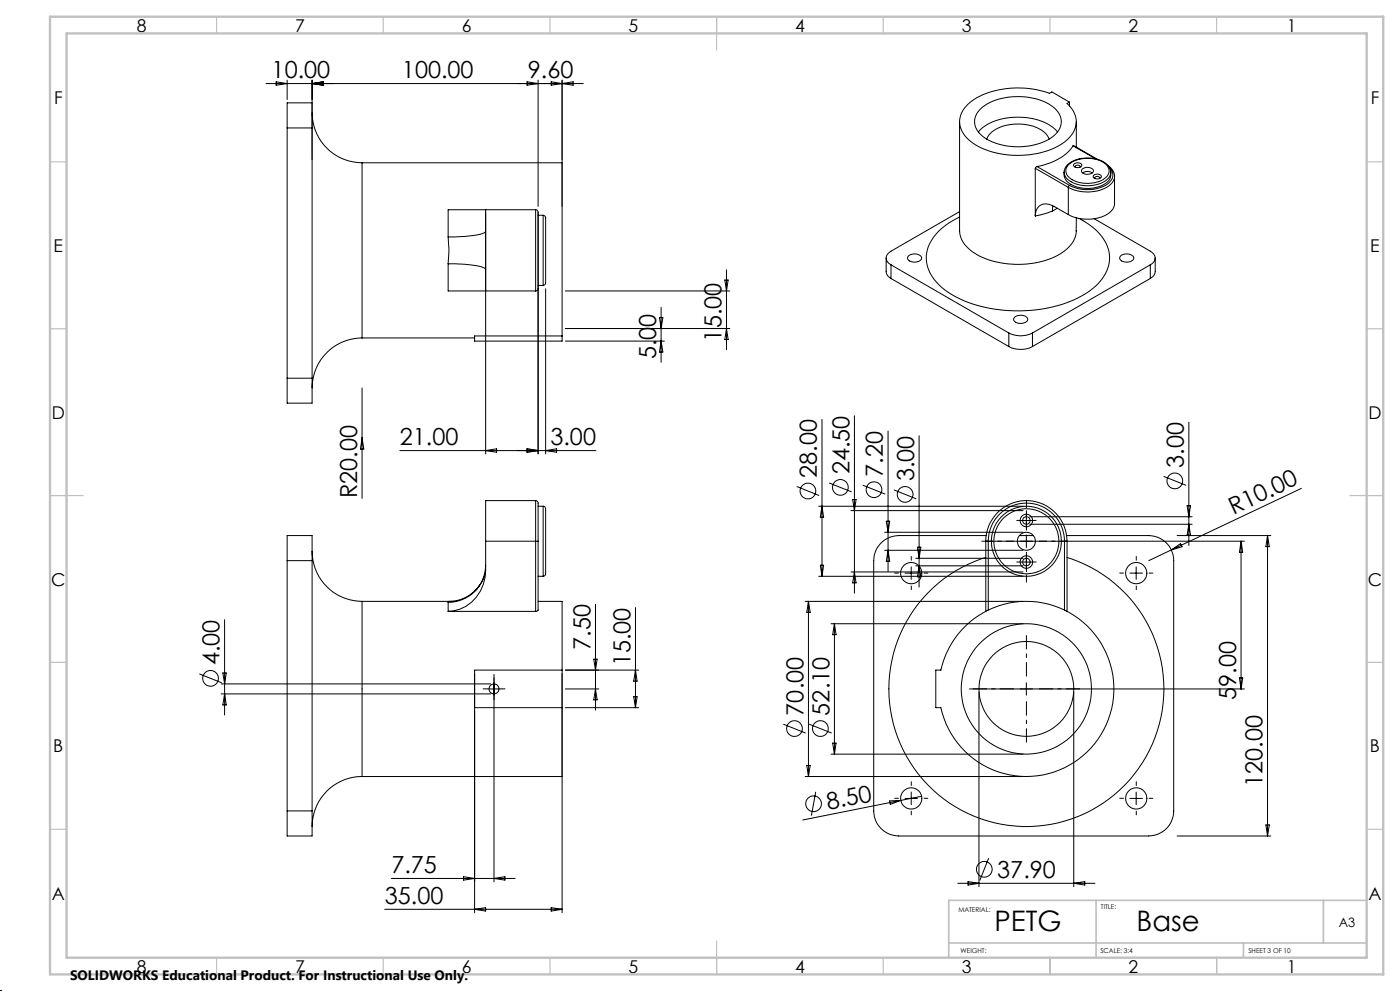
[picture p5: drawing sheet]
<svg xmlns="http://www.w3.org/2000/svg" width="420mm" height="297mm" viewBox="0 0 420 297" stroke-linecap="round" stroke-linejoin="round" font-family="sans-serif">
<g fill="none" stroke="#000" stroke-width=".3">
<path d="M79.8 25h95.2M82.8 24.5l3.3 .5-3.3 .5zM86.1 30.8h7.5v7.5h-7.5zM86.1 24v5.8M86.1 38.3v75M93.6 33.8a15.1 15.1 0 0 0 15 15M93.6 24v89.3M93.6 25l3.3-.5v1zM158.1 24.5l3.3 .5-3.3 .5zM161.4 24v37.8M165.3 24.5l3.3 .5-3.3 .5zM168.6 24v37.8"/>
<path d="M168.6 25l3.3-.5v1zM287.9 36.5v32.6M290.3 31.3a22.6 22.6 0 0 1 16.1-4.9 25.8 25.8 0 0 1 8.4 1.6l.8-.5 5.3 3.1-.8 .4a6.8 6.8 0 0 1-.2 11.1 25.4 25.4 0 0 1-20.8 3.8 15.3 15.3 0 0 1-10.4-6.4 6.5 6.5 0 0 1 1.6-8.2zM293.5 39.5a15.9 15.9 0 0 1 13.3-4.3 14.4 14.4 0 0 1 10.5 4.3M294.4 32.5a19.1 19.1 0 0 1 16.2-2.9 10.4 10.4 0 0 1 7.6 5.5 5.5 5.5 0 0 1-3 6.3 19.6 19.6 0 0 1-20.3-.5 5.1 5.1 0 0 1-.5-8.4zM320.9 30.6v1.1M322.9 36.5v7.6M108.6 48.8h60v51.9M108.6 48.8v52.5M296.1 41.7a7.9 7.9 0 0 1 6.8-4.3 12.5 12.5 0 0 1 11.1 2.9l.7 1.4M310.6 50.4v14.3M310.6 50.4l9.9 5.8"/>
<path d="M311.1 49.9l-.5 .5M311.1 49.9l9.8 5.7M319.2 51.6a4.8 4.8 0 0 0 4.5 3.8 9.6 9.6 0 0 0 9-2.2l.5-1.6a3.7 3.7 0 0 1-2.7 4 10.4 10.4 0 0 1-10.5-1.3l-.7-1.2zM319.3 51.6a4.7 4.7 0 0 1 4.2-3.9 9.3 9.3 0 0 1 9.1 2.1l.6 1.8M320.5 49.4a9.2 9.2 0 0 1 11.7 .3 2.67 2.67 0 0 1-1.2 4.1 9.5 9.5 0 0 1-10.6-.9 2.46 2.46 0 0 1 .1-3.5zM320.5 56.2v8.1M320.9 55.6l-.4 .6M321.9 43.7a16.2 16.2 0 0 1-10.8 6.2M321.9 43.7l.2-.1 7.1 4.2M321.9 43.7l6.8 3.9M322.2 49.2a1.41 1.41 0 0 1 2.3 .4 1.39 1.39 0 0 1-2.4-.2zM322.7 50.1a.67 .67 0 0 1 .6-.6 .67 .67 0 0 1 .7 .6"/>
<path d="M324.6 50.8a2.33 2.33 0 0 1 3.4 .3 1.92 1.92 0 0 1-2.7 1l-.7-.5zM324.8 51.8a2.66 2.66 0 0 1 2.9 0M328.2 52.5a1.42 1.42 0 0 1 2.2 .5 1.42 1.42 0 0 1-2.5-.2zM328.5 53.5a.67 .67 0 0 1 .7-.6 .67 .67 0 0 1 .6 .6M332.5 49.7a4 4 0 0 1 1.9 3.1v8.2a5.2 5.2 0 0 1-4.6 4.2 13 13 0 0 1-9.3-.9M333 50.3a3 3 0 0 1-.9 4.9 11.7 11.7 0 0 1-11.2 .4M334.4 52.8a5.3 5.3 0 0 1-4.6 4.3 13 13 0 0 1-9.3-.9M134.4 79.1l6.3 .2a10.1 10.1 0 0 1 4.9 1.3l.1 .1M134.4 71a32.6 32.6 0 0 1 0 8.1M134.4 79.1v8.1h11.3M145.7 62.9v24.3M145.7 69.3a4.6 4.6 0 0 1-3.3 1.2l-3.7 .4-4.3 .1"/>
<path d="M145.7 62.9h-11.3v8.1M145.7 63.8v72.2M145.7 62.9h15M160.7 62.9v24.3M160.7 62.9l.4 .1 .3 .5v23.1l-.3 .5-.4 .1M161.4 63.8v72.2M161.4 64.5h1.5M162.9 64.5l.6 .3 .2 .5v19.5l-.2 .5-.6 .2M162.9 64.5v21M265.9 77.3v4.6l.4 .7 1 .9M267.3 79.4l35.3 20.4M267.3 79.4v4.1"/>
<path d="M272.5 76.7a2.65 2.65 0 0 1 4 .6 2.43 2.43 0 0 1-4.2 .1zM287.9 69.1v.2M287.9 63.4l-20.6 11.9a2.17 2.17 0 0 0-1.5 2 2.17 2.17 0 0 0 1.5 2.1M287.9 69.1a8.9 8.9 0 0 0 5.5 7.4 27.1 27.1 0 0 0 25.3-.8 8.2 8.2 0 0 0 4.2-6.6M287.9 65a15.9 15.9 0 0 0-9.9 10.9 11.6 11.6 0 0 0 5.2 10.8 38.7 38.7 0 0 0 26 6.3 33.7 33.7 0 0 0 19.6-7.3 10.4 10.4 0 0 0 2.7-13.4 18.6 18.6 0 0 0-7.8-6.8M315.7 63.2l-5.1 1.5M315.9 61.7l-.2 1.5M317.2 62.4l-1.5 .8M320.5 64.3l-4.1-2.4a3.7 3.7 0 0 0-5.2 .5l-.3 .6-.3 1.7M322.9 69.1v.2M322.9 65.3v3.8M328.2 65.5l16.9 9.8a2.17 2.17 0 0 1 1.4 2 2.17 2.17 0 0 1-1.4 2.1"/>
<path d="M336.2 76.7a2.65 2.65 0 0 1 3.9 .6 2.46 2.46 0 0 1-4.2 .1zM345.1 79.4l-35.4 20.4M345.1 79.4v4.1M346.6 77.3l-.1 4.6-.4 .7-1 .9M145.7 87.2h15M161.4 85.5h1.5M163.7 86.5v49.5M169.6 87.2h49.3M169.6 98.5h49.3M197.8 95.2h1.1l-.6 3.3zM198.3 92.1v16.5M217.5 83.9h.9l-.5 3.3z"/>
<path d="M217.9 80.9v23.9M217.9 98.5l.5 3.3h-.9zM267.3 83.5l35.3 20.4M302.6 99.8a7.8 7.8 0 0 0 7.1 0M302.6 99.8v4.1M304.3 95.1a2.68 2.68 0 0 1 4 .5 2.46 2.46 0 0 1-3.6 1l-.6-.6zM309.7 99.8v4.1M345.1 83.5l-35.4 20.4M86.1 113.3v7.5h7.5v-7.5M86.1 113.3h7.5M108.6 101.3a15.1 15.1 0 0 0-15 15M108.6 101.3h33.8"/>
<path d="M108.6 116.3v33.1M142.4 100.7h26.2v1.5h-26.2zM169.6 102.2h29.7M198.3 102.2l.6 3.3h-1.1zM302.6 103.9a7.8 7.8 0 0 0 7.1 0M108.6 131.3l.5 3.3h-1zM119.9 135h58.9M145.7 135l3.3-.5v1zM158.1 134.5l3.3 .5-3.3 .5zM163.7 135l3.3-.5v1zM246.6 125.7v47M256.3 124.6v53.2"/>
<path d="M266.4 129.2v42.1M275.7 130.6v45.3M356.7 126.5v37M160.7 150l.4 .1 .3 .5v11.6M160.7 150h-15v12.2M160.7 150v12.2M161.4 151.7h1.5M162.9 151.7l.6 .2 .2 .6v19.5l-.2 .5-.6 .2M162.9 151.7v21M239 145.8l6.7 2.7M245.6 151.7h61.3M246.6 151.7l.5 3.3h-1z"/>
<path d="M248.7 144.7l6.8 2.7M255.3 153h51.6M255.8 149.7h1l-.5 3.3zM258.8 145.4l6.8 2.7M265.4 159.5h41.5M265.9 156.2h1l-.5 3.3zM268.2 146.8l6.7 2.7M306 156h3.8M307.9 154.1v3.8M308.9 154.9h48.7M308.9 157.1h48.7M349.1 142.8l6.7 2.6"/>
<path d="M356.1 151.5h1.1l-.5 3.4zM356.7 157.1l.5 3.3h-1.1zM390.4 146.4l-45.8 21.6M86.1 168v-7.5h7.5v7.5M86.1 168h7.5M86.1 168v75M93.6 165.2a15.1 15.1 0 0 0 15 15M93.6 168v75M141.9 177.6l-.8 .6M143.9 175.3a11 11 0 0 1-9.2 4.9M145.7 171.4a11.1 11.1 0 0 1-3.2 5.7M145.7 162.2v8.8a12 12 0 0 1-11.3 12.2"/>
<path d="M145.7 169.4a11.2 11.2 0 0 1-11.3 11.1M145.7 162.2h15M160.7 162.2h.7M160.7 162.2v21M161.4 162.2v20.6l-.7 .4M161.4 172.7h1.5M245.6 172.7h61.3M246.1 169.4h1l-.5 3.3zM255.3 171.4h51.6M256.3 171.4l.5 3.3h-1zM265.4 164.9h41.5M266.4 164.9l.5 3.3h-1z"/>
<path d="M271.5 171.8h3.7M273.4 169.9v3.7M274.7 167.3h32.2M274.7 169.6h32.2M275.2 164h1.1l-.6 3.3zM275.7 169.6l.6 3.3h-1.1zM294.5 162.2h78.8M295.7 162.2h.8M295.7 162.2a12.2 12.2 0 0 1 12.2-12.2 12.2 12.2 0 0 1 12.2 12.2M295.7 167.1a41.3 41.3 0 0 0-21.3 63.5 41.3 41.3 0 0 0 67 0 41.3 41.3 0 0 0-21.3-63.5M295.7 162.2v21M295.8 160.5h-26.2a7.6 7.6 0 0 0-7.5 7.5v75a7.6 7.6 0 0 0 7.5 7.5h75a7.5 7.5 0 0 0 7.5-7.5v-75a7.5 7.5 0 0 0-7.5-7.5h-24.6"/>
<path d="M296.5 162.2a11.4 11.4 0 0 1 11.4-11.4 11.4 11.4 0 0 1 11.4 11.4M296.5 162.2v20.6M305.8 160.5h4.2M306 168.4h3.8M307.9 160.3v3.8M307.9 166.6v3.7M319.3 162.2h.8M319.3 162.2v20.6M320.1 162.2v21M339 171.8h3.8M340.9 169.9v3.7M351.4 164.8l2.8-1.9 .4 1z"/>
<path d="M353.1 160.5h28.1M372.3 162.2v44.3M372.3 162.2l.5 3.3h-1zM380.3 160.5v90M380.3 160.5l.5 3.3h-1zM67.4 185.7v28.6M108.6 180.2v52.5M108.6 180.2h26.1M134.4 180.5v2.7M134.4 183.2h26.3M134.7 180.2l-.3 .3M161.4 180.2h7.2v20.6"/>
<path d="M178.1 197.6h1l-.5 3.2zM178.6 181.1v31.7M190.6 182.1v30M241.5 180.2h65.4M242.5 180.2v52.5M242.5 180.2l.6 3.3h-1.1zM249.3 186.9h57.6M250.3 186.9v39.1M250.3 186.9l.5 3.3h-1zM289.5 187.7a26.2 26.2 0 0 1 40.2 4.2 26.2 26.2 0 0 1-11.5 38.7 26.2 26.2 0 0 1-35.9-18.5h-1.6v-11.3h1.6a26.6 26.6 0 0 1 7.2-13.1zM59.8 202l6.7 2.6M66.4 208h80.8"/>
<path d="M66.4 205h80.8M66.9 201.7h1l-.5 3.3zM67.4 208l.5 3.3h-1zM142.4 212.1h26.2v20.6h-60M146.3 206.5h3.8M148.2 202.1v62.2M168.6 200.8h-26.2v72.7M168.6 200.8v72.7M169.6 212.1h22M169.6 200.8h22M169.6 206.5h10M178.6 206.5l.5 3.3h-1z"/>
<path d="M190.1 208.8h1l-.5 3.3zM190.6 200.8l.5 3.3h-1zM235 217l6.7 2.7M242.7 217l6.8 2.7M290.8 206.5h82.5M293.7 207.5v58.2M307.9 204.6v3.7M322.1 207.5v58.2M371.8 203.2h1l-.5 3.3zM108.6 232.7a15 15 0 0 0-15 15M241.5 232.7h65.4M242 229.4h1.1l-.6 3.3z"/>
<path d="M244.7 237.3l-1.3 7.1M249.3 226h57.6M249.8 222.7h1l-.5 3.3zM270.2 239.9l-29.4 5.8M271.5 239.3h3.7M273.4 237.4v3.8M276.5 238.7l-6.3 1.2M339 239.3h3.8M340.9 237.4v3.8M86.1 243v7.5h7.5v-7.5M86.1 243h7.5M266.9 240l3.3-.1-3.1 1.1z"/>
<path d="M296.6 257.2l-2.7 6.7M353.1 250.5h28.1M379.8 247.2h1l-.5 3.3zM115.4 272.5h53.2M117.4 263.3h37.2M139.1 262.7l3.3 .6-3.3 .5zM142.4 272.5l3.3-.5v1zM148.2 263.3l3.3-.6v1.1zM165.3 272l3.3 .5-3.3 .5zM287.3 264.7h41.2M290.4 264.2l3.3 .5-3.3 .6zM322.1 264.7l3.3-.5v1.1z"/>
<circle cx="242.4" cy="147.2" r="2.35"/>
<circle cx="252.1" cy="146.1" r="2.35"/>
<circle cx="262.2" cy="146.7" r="2.35"/>
<circle cx="271.5" cy="148.2" r="2.36"/>
<circle cx="307.9" cy="156" r="1.88"/>
<circle cx="307.9" cy="156" r="1.13"/>
<circle cx="352.4" cy="144.1" r="2.34"/>
<circle cx="273.4" cy="171.8" r="3.2"/>
<circle cx="307.9" cy="168.4" r="1.14"/>
<circle cx="307.9" cy="168.5" r="1.88"/>
<circle cx="307.9" cy="162.2" r="10.5"/>
<circle cx="307.9" cy="162.2" r="2.7"/>
<circle cx="307.9" cy="162.2" r="9.8"/>
<circle cx="340.9" cy="171.8" r="3.2"/>
<circle cx="63.2" cy="203.3" r="2.35"/>
<circle cx="148.2" cy="206.5" r="1.49"/>
<circle cx="238.3" cy="218.4" r="2.36"/>
<circle cx="246.1" cy="218.4" r="2.35"/>
<circle cx="307.9" cy="206.5" r="19.5"/>
<circle cx="307.9" cy="206.5" r="14.2"/>
<circle cx="273.4" cy="239.3" r="3.2"/>
<circle cx="340.9" cy="239.3" r="3.2"/>
<circle cx="244.1" cy="240.9" r="2.35"/>
<circle cx="295.3" cy="260.5" r="2.36"/>
</g>
<g fill="none" stroke="#000" stroke-width=".3" stroke-dasharray="15.2 1.3 1.3 1.3" stroke-linecap="butt">
<path d="M306.1 156h-1.2M307.9 154.1v-1.1M307.9 157.8v1.2M309.8 156h1.1M269.6 171.8h-1.3M273.4 168v-1.3M273.4 175.5v1.3M277.1 171.8h1.3M306.1 168.4h-1.2M307.9 166.5v-1.1M307.9 170.3v1.1M309.8 168.4h1.1"/>
<path d="M337.1 171.8h-1.3M340.9 168v-1.3M340.9 175.5v1.3M344.6 171.8h1.3M146.3 206.4h-1.5M148.2 204.6v-1.5M148.2 208.3v1.5M150.1 206.4h1.5M269.6 239.3h-1.3M273.4 235.5v-1.3M277.1 239.3h1.3M337.1 239.3h-1.3"/>
<path d="M340.9 235.5v-1.3M344.6 239.3h1.3M273.4 243v1.3M340.9 243v1.3"/>
</g>
<path d="M307.9 158.4v-8.6M304.2 162.2h-8.6M307.9 165.9v8.7M311.7 162.2h8.6" fill="none" stroke="#000" stroke-width=".3" stroke-dasharray="15.2 1.3 1.3 1.3" stroke-dashoffset="12.8" stroke-linecap="butt"/>
<path d="M304.2 206.4h-12.4M307.9 202.7v-12.3M307.9 210.2v12.3M311.7 206.4h12.3" fill="none" stroke="#000" stroke-width=".3" stroke-dasharray="15.2 1.3 1.3 1.3" stroke-dashoffset="11" stroke-linecap="butt"/>
<path d="M0 297h.1" fill="none" stroke="#000" stroke-width=".3" stroke-dasharray="1.3 .6"/>
<g fill="none" stroke="#c0c0c0" stroke-width=".35">
<path d="M65 5v5M115 5v5M165 5v5M215 5v10M265 5v5M315 5v5M365 5v5M15 48.5h5M410 48.5h5M15 98.5h5M410 98.5h5M15 148.5h10"/>
<path d="M405 148.5h10M15 198.5h5M410 198.5h5M15 248.5h5M410 248.5h5M65 287v5M115 287v5M165 287v5M215 282v10M265 287v5M315 286.8v5.2M365 287v5"/>
<path d="M365 286.8v5"/>
</g>
<path d="M328.8 269.8v17M397 269.8v12.8M410 269.8h-125.4v17M284.6 282.6h125.4M373 282.6v4.2" fill="none" stroke="#c0c0c0" stroke-width=".5"/>
<path d="M15 5h400v287h-400zM20 10h390v277h-390z" fill="none" stroke="#c0c0c0" stroke-width=".7"/>
<g font-size="8.5">
<text x="298.4" y="278.9">PETG</text>
<text x="341" y="278.9">Base</text>
</g>
<g font-size="7.1">
<text x="81.5" y="23.5">10.00</text>
<text x="120.6" y="23.5">100.00</text>
<text x="158.4" y="23.5">9.60</text>
<text x="196.8" y="107.7" transform="rotate(-90 196.8 107.7)">5.00</text>
<text x="216.4" y="102.4" transform="rotate(-90 216.4 102.4)">15.00</text>
<text x="120" y="133.5">21.00</text>
<text x="165.1" y="133.5">3.00</text>
<text x="245.1" y="143.3" transform="rotate(-90 245.1 143.3)">28.00</text>
<text x="254.8" y="142.2" transform="rotate(-90 254.8 142.2)">24.50</text>
<text x="264.9" y="142.9" transform="rotate(-90 264.9 142.9)">7.20</text>
<text x="355.1" y="140.2" transform="rotate(-90 355.1 140.2)">3.00</text>
<text x="107.2" y="149.3" transform="rotate(-90 107.2 149.3)">R20.00</text>
<text x="274.2" y="144.3" transform="rotate(-90 274.2 144.3)">3.00</text>
<text x="370" y="154.3" transform="rotate(-25 370 154.3)">R10.00</text>
<text x="177.1" y="194.7" transform="rotate(-90 177.1 194.7)">7.50</text>
<text x="65.9" y="199.4" transform="rotate(-90 65.9 199.4)">4.00</text>
<text x="189.1" y="199.7" transform="rotate(-90 189.1 199.7)">15.00</text>
<text x="370.8" y="209.7" transform="rotate(-90 370.8 209.7)">59.00</text>
<text x="241" y="214.5" transform="rotate(-90 241 214.5)">70.00</text>
<text x="248.8" y="214.5" transform="rotate(-90 248.8 214.5)">52.10</text>
<text x="378.7" y="235.8" transform="rotate(-90 378.7 235.8)">120.00</text>
<text x="248.4" y="242.7" transform="rotate(-11 248.4 242.7)">8.50</text>
<text x="117.4" y="261.7">7.75</text>
<text x="299.2" y="263.2">37.90</text>
<text x="115.4" y="271">35.00</text>
</g>
<g font-size="5.3">
<text x="41" y="9.5">8</text>
<text x="88.5" y="9.5">7</text>
<text x="138.5" y="9.5">6</text>
<text x="188.5" y="9.5">5</text>
<text x="238.5" y="9.5">4</text>
<text x="288.5" y="9.5">3</text>
<text x="338.5" y="9.5">2</text>
<text x="386" y="9.5">1</text>
<text x="16.2" y="31.2">F</text>
<text x="411.2" y="31.2">F</text>
<text x="16.1" y="75.5">E</text>
<text x="411.1" y="75.5">E</text>
<text x="15.5" y="125.5">D</text>
<text x="410.5" y="125.5">D</text>
<text x="15.4" y="175.5">C</text>
<text x="410.4" y="175.5">C</text>
<text x="16" y="225.5">B</text>
<text x="411" y="225.5">B</text>
<text x="15.5" y="269.7">A</text>
<text x="410.5" y="269.7">A</text>
<text x="41" y="291.5">8</text>
<text x="88.5" y="291.5">7</text>
<text x="138.5" y="291.5">6</text>
<text x="188.5" y="291.5">5</text>
<text x="238.5" y="291.5">4</text>
<text x="288.5" y="291.5">3</text>
<text x="338.5" y="291.5">2</text>
<text x="386" y="291.5">1</text>
</g>
<text font-size="4.1" x="21" y="293.7">SOLIDWORKS Educational Product. For Instructional Use Only.</text>
<text font-size="3.9" x="401.6" y="277.8">A3</text>
<g font-size="2">
<text x="287.5" y="273.3">MATERIAL:</text>
<text x="330.3" y="272.5">TITLE:</text>
<text x="288.2" y="285.5">WEIGHT:</text>
<text x="330.1" y="285.5">SCALE: 3:4</text>
<text x="374.5" y="285.5">SHEET 3 OF 10</text>
</g>
</svg>
